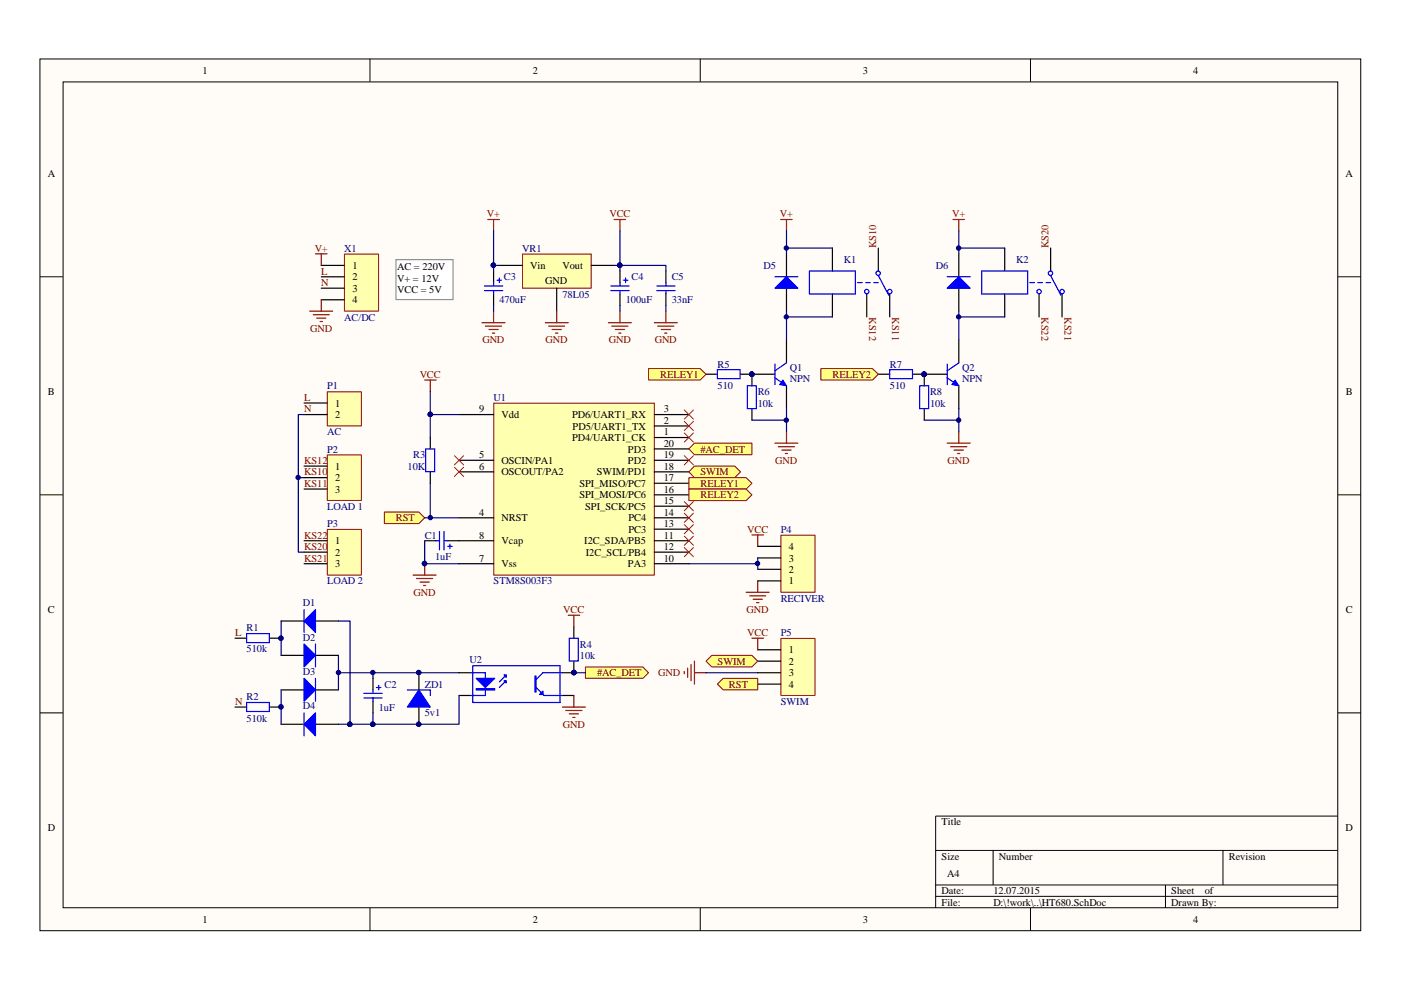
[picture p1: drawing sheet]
<svg xmlns="http://www.w3.org/2000/svg" width="297mm" height="210mm" viewBox="0 0 297 210" stroke-linecap="round" stroke-linejoin="round" font-family="sans-serif">
<path d="M8.5 12.5h280v184.8h-280z" fill="#fffcf8"/>
<path d="M8.5 12.5h280v184.8h-280z" fill="none" stroke="#000" stroke-width=".21"/>
<path d="M13.4 17.4h270.2v175.1h-270.2z" fill="#fffcf8"/>
<g fill="none" stroke="#000" stroke-width=".21">
<path d="M13.4 17.4h270.2v175.1h-270.2zM78.4 12.5v4.8M148.5 12.5v4.8M218.5 12.5v4.8M8.5 58.7h4.8M283.6 58.7h4.9M8.5 104.9h4.8M283.6 104.9h4.9M8.5 151.1h4.8M283.6 151.1h4.9M283.6 173h-85.2v19.5M78.4 192.5v4.9"/>
<path d="M148.5 192.5v4.9M198.4 180.3h85.2M198.4 187.6h85.2M198.4 190h85.2M210.6 180.3v7.3M218.5 192.5v4.9M247.1 187.6v4.9M259.3 180.3v7.3"/>
</g>
<path d="M104.7 85.5h34v36.4h-34z" fill="#ffffb0"/>
<path d="M104.7 85.5h34v36.4h-34z" fill="none" stroke="#800000" stroke-width=".21"/>
<g fill="none" stroke="#000" stroke-width=".25">
<path d="M104.6 57.5v2.4M131.4 57.5v2.4M141.2 57.5v2.4M166.8 53.8v4.9M176.5 52.6v4.9M186.2 52.6v4.9M104.6 62.3v2.5M131.4 62.3v2.5M141.2 62.3v2.5M149.7 79.3h2.4M157 79.3h7.3M159.4 79.3v2.5"/>
<path d="M166.8 61.1v4.9M166.8 72.1v4.8M176.5 62.3v4.9M183.8 62.3v4.9M188.6 62.3v4.9M91.2 92.8v2.4M97.3 87.9h7.3M97.3 97.6h7.3M138.7 92.8h7.3M138.7 90.3h7.3M138.7 87.9h7.3M138.7 97.6h7.3"/>
<path d="M138.7 95.2h7.3M159.4 86.7v2.4M166.8 81.8v4.9M90 114.7h2.5M91.2 100v2.5M94.9 114.7h9.7M97.3 109.8h7.3M97.3 100h7.3M97.3 119.5h7.3M138.7 109.8h7.3M138.7 100h7.3M138.7 119.5h7.3"/>
<path d="M138.7 114.7h7.3M138.7 117.1h7.3M138.7 112.2h7.3M138.7 107.3h7.3M138.7 104.9h7.3M138.7 102.5h7.3"/>
</g>
<g fill="none" stroke="#00f" stroke-width=".25">
<path d="M104.6 59.9v.7M105.4 59.4h.9M105.9 58.9v1M131.4 59.9v.7M132.2 59.4h.9M132.6 58.9v1M141.2 59.9v.7M164.3 58.7h4.9M171.6 57.5h9.8v4.8h-9.8zM181.8 59.9h1M183.6 59.9h.9M185.3 59.9h.9"/>
<path d="M186.2 58.4l2.2 4.2M102.7 60.6h3.9M102.7 61.6h3.9M104.6 61.6v.7M129.5 60.6h3.9M129.5 61.6h3.9M131.4 61.6v.7M139.2 60.6h3.9M139.2 61.6h3.9M141.2 61.6v.7M152.1 78.4h4.8v1.9h-4.8zM164.3 77.2v4.3"/>
<path d="M166.8 76.9l-2.5 1.7M90.3 95.2h1.9v4.8h-1.9zM158.5 81.8h1.9v4.8h-1.9zM164.3 80.1l2.5 1.7M92.5 114.7h.7M93.2 112.7v3.9M94.1 112.7v3.9M94.1 114.7h.8M94.9 115.8h1M95.4 115.4v.9"/>
<circle cx="186.2" cy="57.9" r=".46"/>
<circle cx="183.8" cy="61.8" r=".46"/>
<circle cx="188.6" cy="61.8" r=".46"/>
</g>
<g fill="none" stroke="#800000" stroke-width=".25">
<path d="M165.5 46.5h2.4M166.8 46.5v2.5M90 80.6h2.5M91.2 80.6v2.4M164.3 94h4.9M165 94.7h3.4M165.8 95.4h1.9M166.5 96.2h.5M166.8 91.5v2.5M90 119.5v2.4M87.6 121.9h4.9M88.3 122.7h3.4"/>
<path d="M89.1 123.4h1.9M89.8 124.1h.5"/>
</g>
<g fill="#000080" stroke="#000080" stroke-width=".21">
<circle cx="90" cy="119.5" r=".46"/>
<circle cx="159.4" cy="79.3" r=".46"/>
<circle cx="166.7" cy="67.2" r=".46"/>
<circle cx="91.2" cy="87.9" r=".46"/>
</g>
<path d="M166.8 66v6.1M166.8 67.2h9.7M91.2 83v4.9M166.8 86.7v4.8M90 114.7v4.8h7.3" fill="none" stroke="#000080" stroke-width=".25"/>
<g fill="none" stroke="#f00" stroke-width=".21">
<path d="M96.4 96.6l1.9 2M96.4 99.1l1.9 1.9M98.3 96.6l-1.9 2M98.3 99.1l-1.9 1.9M145.1 86.9l1.9 2M145.1 89.3l1.9 2M145.1 91.8l1.9 1.9M147 86.9l-1.9 2M147 89.3l-1.9 2M147 91.8l-1.9 1.9M145.1 106.4l1.9 1.9M145.1 108.8l1.9 2"/>
<path d="M145.1 111.2l1.9 2M145.1 113.7l1.9 1.9M145.1 116.1l1.9 1.9M147 106.4l-1.9 1.9M147 108.8l-1.9 2M147 111.2l-1.9 2M147 113.7l-1.9 1.9M147 116.1l-1.9 1.9"/>
</g>
<path d="M166 80.6l.8 1.2-1.5-.3z" fill-rule="evenodd" fill="#00f" stroke="#00f" stroke-width=".21"/>
<path d="M164.3 61.1l2.5-2.4 2.4 2.4z" fill-rule="evenodd" fill="#00f" stroke="#00f" stroke-width=".25"/>
<path d="M147.2 98.8h8.6l1.2 1.2-1.2 1.3h-8.6l-1.2-1.3z" fill-rule="evenodd" fill="#ffff80" stroke="#800000" stroke-width=".21"/>
<path d="M165.6 135.4h7.2v12.1h-7.2z" fill="#ffffb0"/>
<path d="M165.6 135.4h7.2v12.1h-7.2z" fill="none" stroke="#800000" stroke-width=".21"/>
<path d="M160.7 137.8h4.8M160.7 140.2h4.8M160.7 142.6h4.8M160.7 145h4.8" fill="none" stroke="#000" stroke-width=".25"/>
<path d="M159.4 135.3h2.5M160.7 135.3v2.5" fill="none" stroke="#800000" stroke-width=".25"/>
<path d="M150.9 139h8.5l1.3 1.2-1.3 1.2h-8.5l-1.2-1.2z" fill-rule="evenodd" fill="#ffff80" stroke="#800000" stroke-width=".21"/>
<path d="M145.1 142.4v.4M145.8 141.7v1.9M146.5 140.9v3.4M147.2 140.2v4.8M147.2 142.6h2.5" fill="none" stroke="#800000" stroke-width=".25"/>
<path d="M149.7 142.6h11" fill="none" stroke="#000080" stroke-width=".25"/>
<path d="M152.1 145l1.2-1.2h7.4v2.5h-7.4z" fill-rule="evenodd" fill="#ffff80" stroke="#800000" stroke-width=".21"/>
<path d="M203.3 66v6.1M203.3 67.2h9.7M97.3 87.9h-6.1v4.9M203.3 86.7v4.8" fill="none" stroke="#000080" stroke-width=".25"/>
<g fill="#000080" stroke="#000080" stroke-width=".21">
<circle cx="91.2" cy="87.9" r=".46"/>
<circle cx="195.9" cy="79.3" r=".46"/>
<circle cx="203.3" cy="67.2" r=".46"/>
</g>
<g fill="none" stroke="#800000" stroke-width=".25">
<path d="M202.1 46.5h2.4M203.3 46.5v2.5M200.8 94h4.9M201.5 94.7h3.5M202.3 95.4h2M203 96.2h.5M203.3 91.5v2.5M159.4 113.4h2.5M160.7 113.4v2.4M158.2 125.6h4.9M159 126.3h3.3M159.7 127.1h1.9"/>
<path d="M160.4 127.8h.5M160.7 123.2v2.4"/>
</g>
<g fill="none" stroke="#000" stroke-width=".25">
<path d="M203.3 53.8v4.9M213 52.6v4.9M222.8 52.6v4.9M186.2 79.3h2.4M193.5 79.3h7.3M196 79.3v2.5M203.3 61.1v4.9M203.3 72.1v4.8M213 62.3v4.9M220.3 62.3v4.9M225.2 62.3v4.9M196 86.7v2.4"/>
<path d="M203.3 81.8v4.9"/>
</g>
<g fill="none" stroke="#00f" stroke-width=".25">
<path d="M200.8 58.7h4.9M208.2 57.5h9.7v4.8h-9.7zM218.4 59.9h.9M220 59.9h1M221.8 59.9h1M222.8 58.4l2.1 4.2M188.6 78.4h4.9v1.9h-4.9zM200.8 77.2v4.3M203.3 76.9l-2.5 1.7M195 81.8h1.9v4.8h-1.9zM200.8 80.1l2.5 1.7"/>
<circle cx="222.7" cy="57.9" r=".46"/>
<circle cx="220.3" cy="61.8" r=".46"/>
<circle cx="225.2" cy="61.8" r=".46"/>
</g>
<path d="M202.5 80.6l.8 1.2-1.5-.3z" fill-rule="evenodd" fill="#00f" stroke="#00f" stroke-width=".21"/>
<path d="M200.8 61.1l2.5-2.4 2.4 2.4z" fill-rule="evenodd" fill="#00f" stroke="#00f" stroke-width=".25"/>
<g fill="#ffff80" stroke="#800000" stroke-width=".21">
<path d="M174 78.2h11l1.2 1.1-1.2 1.3h-11z" fill-rule="evenodd"/>
<path d="M137.5 78.2h11l1.2 1.1-1.2 1.3h-11z" fill-rule="evenodd"/>
<path d="M146 101.3h12.2l1.2 1.2-1.2 1.2h-12.2z" fill-rule="evenodd"/>
<path d="M146 103.7h12.2l1.2 1.2-1.2 1.2h-12.2z" fill-rule="evenodd"/>
</g>
<path d="M166.8 49v4.8M203.3 49v4.8M203.3 52.6h9.7M159.4 89.1h7.4M196 89.1h7.3M146 119.5h14.7" fill="none" stroke="#000080" stroke-width=".25"/>
<g fill="#000080" stroke="#000080" stroke-width=".21">
<circle cx="160.6" cy="119.5" r=".46"/>
<circle cx="203.2" cy="52.6" r=".46"/>
<circle cx="166.7" cy="89.1" r=".46"/>
<circle cx="203.2" cy="89.1" r=".46"/>
</g>
<path d="M165.6 113.5h7.2v12.1h-7.2z" fill="#ffffb0"/>
<path d="M165.6 113.5h7.2v12.1h-7.2z" fill="none" stroke="#800000" stroke-width=".21"/>
<path d="M160.7 118.3h4.8M160.7 115.8h4.8M160.7 123.2h4.8M160.7 120.7h4.8" fill="none" stroke="#000" stroke-width=".25"/>
<path d="M166.8 52.6h9.7M160.7 118.3v2.4" fill="none" stroke="#000080" stroke-width=".25"/>
<circle cx="166.7" cy="52.6" r=".46" fill="#000080" stroke="#000080" stroke-width=".21"/>
<path d="M69.4 83.1h7.2v7.2h-7.2z" fill="#ffffb0"/>
<path d="M69.4 83.1h7.2v7.2h-7.2z" fill="none" stroke="#800000" stroke-width=".21"/>
<path d="M64.5 85.4h4.8M64.5 87.9h4.8" fill="none" stroke="#000" stroke-width=".25"/>
<path d="M64.5 87.9h-1.3v29.2h1.3M63.2 101.3h1.3" fill="none" stroke="#000080" stroke-width=".25"/>
<circle cx="63.2" cy="101.2" r=".46" fill="#000080" stroke="#000080" stroke-width=".21"/>
<path d="M73.1 53.9h7.2v12.1h-7.2z" fill="#ffffb0"/>
<path d="M73 53.9h7.3v12.1h-7.3z" fill="none" stroke="#800000" stroke-width=".21"/>
<path d="M68.1 56.3h4.9M68.1 58.7h4.9M68.1 61.1h4.9M68.1 63.6h4.9" fill="none" stroke="#000" stroke-width=".25"/>
<path d="M66.9 53.8h2.4M68.1 53.8v2.5M65.7 66h4.8M66.4 66.7h3.4M67.1 67.5h2M67.9 68.2h.5M68.1 63.6v2.4" fill="none" stroke="#800000" stroke-width=".25"/>
<path d="M83.9 55h12.2v8.5h-12.2z" fill-rule="evenodd" fill="#fff" stroke="#918e91" stroke-width=".25"/>
<path d="M110.8 53.9h14.5v7.2h-14.5z" fill="#ffffb0"/>
<path d="M110.8 53.9h14.5v7.2h-14.5z" fill="none" stroke="#800000" stroke-width=".21"/>
<path d="M105.9 56.3h4.8M125.3 56.3h4.9M118 61.1v4.9" fill="none" stroke="#000" stroke-width=".25"/>
<g fill="none" stroke="#800000" stroke-width=".25">
<path d="M103.4 46.5h2.5M104.6 46.5v2.5M130.2 46.5h2.4M131.4 46.5v2.5M102.2 68.4h4.9M102.9 69.1h3.4M103.7 69.9h1.9M104.4 70.6h.5M104.6 66v2.4M115.6 68.4h4.9M116.3 69.1h3.4M117.1 69.9h1.9"/>
<path d="M117.8 70.6h.5M118 66v2.4M129 68.4h4.9M129.7 69.1h3.4M130.5 69.9h1.9M131.2 70.6h.5M131.4 66v2.4M138.7 68.4h4.9M139.4 69.1h3.5M140.2 69.9h2M140.9 70.6h.5M141.2 66v2.4"/>
</g>
<path d="M104.6 56.3v1.2M130.2 56.3h11v1.2M131.4 49v8.5M104.6 64.8v1.2M131.4 64.8v1.2M141.2 64.8v1.2" fill="none" stroke="#000080" stroke-width=".25"/>
<g fill="#000080" stroke="#000080" stroke-width=".21">
<circle cx="104.6" cy="56.2" r=".46"/>
<circle cx="131.4" cy="56.2" r=".46"/>
</g>
<path d="M81.5 108.6h7.3l1.2 1.2-1.2 1.2h-7.3z" fill-rule="evenodd" fill="#ffff80" stroke="#800000" stroke-width=".21"/>
<path d="M121.7 132.9v2.4M121.7 140.2v2.4" fill="none" stroke="#000" stroke-width=".25"/>
<circle cx="121.7" cy="142.6" r=".46" fill="#000080" stroke="#000080" stroke-width=".21"/>
<path d="M120.7 135.3h1.9v4.8h-1.9z" fill="none" stroke="#00f" stroke-width=".25"/>
<path d="M120.5 130.4h2.4M121.7 130.4v2.5" fill="none" stroke="#800000" stroke-width=".25"/>
<path d="M147.2 94h12.2v2.4h-12.2l-1.2-1.2z" fill-rule="evenodd" fill="#ffff80" stroke="#800000" stroke-width=".21"/>
<path d="M104.6 49v7.3h1.3M90 109.8h7.3M91.2 102.5v7.3" fill="none" stroke="#000080" stroke-width=".25"/>
<g fill="#000080" stroke="#000080" stroke-width=".21">
<circle cx="104.6" cy="56.2" r=".46"/>
<circle cx="91.2" cy="109.7" r=".46"/>
<circle cx="59.6" cy="135.3" r=".46"/>
<circle cx="59.6" cy="149.9" r=".46"/>
<circle cx="121.7" cy="142.6" r=".46"/>
</g>
<path d="M49.8 135.3h2.5M57.1 135.3h2.5M49.8 149.9h2.5M57.1 149.9h2.5M79.1 143.8v2.5M79.1 148.7v2.4M97.3 142.6h2.5M97.3 147.5h2.5M119.3 142.6h2.4M119.3 147.5h2.4" fill="none" stroke="#000" stroke-width=".25"/>
<g fill="none" stroke="#00f" stroke-width=".25">
<path d="M52.3 134.3h4.8v1.9h-4.8zM52.3 148.9h4.8v1.9h-4.8zM77.1 147h3.9M77.1 148h3.9M79.1 146.3v.7M79.1 148v.7M79.8 145.8h1M80.3 145.3v1M99.8 142.6h3.1v4.9h-3.1M100.2 141.2h18.5v7.7h-18.5zM107.3 144.3l-1.4 1.5M107.3 143.1l-1.4 1.5"/>
<path d="M113.7 145.8l1.7 1.7h3.9M119.3 142.6h-4.2l-1.4 1.5"/>
</g>
<g fill="#00f" stroke="#00f" stroke-width=".25">
<path d="M101 143.8h3.9l-2 2z" fill-rule="evenodd"/>
<path d="M101 146h3.9v.3h-3.9z" fill-rule="evenodd"/>
<path d="M106.8 143.1h.5v.5z" fill-rule="evenodd"/>
<path d="M106.8 144.3h.5v.5z" fill-rule="evenodd"/>
<path d="M113.4 143.4h.3v3.3h-.3z" fill-rule="evenodd"/>
<path d="M114.4 147.2l.7-.7v.7z" fill-rule="evenodd"/>
</g>
<path d="M119.3 149.9h4.8M120 150.6h3.4M120.7 151.4h1.9M121.5 152.1h.4M121.7 147.5v2.4" fill="none" stroke="#800000" stroke-width=".25"/>
<path d="M124.1 141.4h12.2l1.2 1.2-1.2 1.2h-12.2z" fill-rule="evenodd" fill="#ffff80" stroke="#800000" stroke-width=".21"/>
<path d="M59.6 131.7h4.9M59.6 139h4.9M66.9 131.7h4.9M66.9 139h4.9M59.6 153.6h4.9M59.6 146.3h4.9M66.9 153.6h4.9M66.9 146.3h4.9M88.8 142.6v3.7M88.8 149.9v3.7" fill="none" stroke="#000" stroke-width=".25"/>
<g fill="#00f" stroke="#00f" stroke-width=".25">
<path d="M66.9 129.3v4.8l-2.4-2.4z" fill-rule="evenodd"/>
<path d="M64.5 153.6l2.4-2.5v4.9z" fill-rule="evenodd"/>
<path d="M64.5 143.8l2.4 2.5-2.4 2.4z" fill-rule="evenodd"/>
<path d="M64.5 136.5l2.4 2.5-2.4 2.4z" fill-rule="evenodd"/>
<path d="M88.8 146.3l2.4 3.6h-4.8z" fill-rule="evenodd"/>
</g>
<path d="M64.5 129.3v4.8M66.9 136.5v4.9M64.5 151.1v4.9M66.9 143.8v4.9M86.4 146.3h4.8v1.2" fill="none" stroke="#00f" stroke-width=".25"/>
<path d="M59.6 131.7v7.3M71.8 131.7h2.4v21.9M71.8 139v7.3M59.6 146.3v7.3M71.8 153.6h7.3M71.8 142.6h25.5M79.1 142.6v1.2M79.1 151.1v2.5M97.3 147.5v6.1h-18.2M121.7 142.6h2.4" fill="none" stroke="#000080" stroke-width=".25"/>
<g fill="#000080" stroke="#000080" stroke-width=".21">
<circle cx="79" cy="142.6" r=".46"/>
<circle cx="74.2" cy="153.6" r=".46"/>
<circle cx="121.7" cy="142.6" r=".46"/>
<circle cx="88.8" cy="142.6" r=".46"/>
<circle cx="88.8" cy="153.6" r=".46"/>
<circle cx="71.8" cy="142.6" r=".46"/>
<circle cx="79" cy="153.6" r=".46"/>
</g>
<path d="M145.1 96.6l1.9 2M147 96.6l-1.9 2" fill="none" stroke="#f00" stroke-width=".21"/>
<path d="M69.4 112.3h7.2v9.6h-7.2z" fill="#ffffb0"/>
<path d="M69.4 112.2h7.2v9.7h-7.2z" fill="none" stroke="#800000" stroke-width=".21"/>
<path d="M64.5 114.7h4.8M64.5 117.1h4.8M64.5 119.5h4.8" fill="none" stroke="#000" stroke-width=".25"/>
<path d="M69.4 96.5h7.2v9.6h-7.2z" fill="#ffffb0"/>
<path d="M69.4 96.4h7.2v9.7h-7.2z" fill="none" stroke="#800000" stroke-width=".21"/>
<path d="M64.5 98.8h4.8M64.5 101.3h4.8M64.5 103.7h4.8" fill="none" stroke="#000" stroke-width=".25"/>
<g font-size="2.2">
<text x="42.9" y="15.7">1</text>
<text x="112.9" y="15.7">2</text>
<text x="183" y="15.7">3</text>
<text x="252.9" y="15.7">4</text>
<text x="10.1" y="37.6">A</text>
<text x="285.3" y="37.6">A</text>
<text x="74.7" y="57">1</text>
<text x="74.7" y="59.5">2</text>
<text x="84.2" y="57.2">AC = 220V</text>
<text x="84.2" y="59.7">V+ = 12V</text>
<text x="112.4" y="57">Vin</text>
<text x="119.3" y="57">Vout</text>
<text x="74.7" y="61.9">3</text>
<text x="74.7" y="64.3">4</text>
<text x="84.2" y="62.1">VCC = 5V</text>
<text x="115.6" y="60.2">GND</text>
<text x="10.2" y="83.8">B</text>
<text x="285.3" y="83.8">B</text>
<text x="71" y="86.2">1</text>
<text x="71" y="88.7">2</text>
<text x="101.6" y="87.4">9</text>
<text x="106.3" y="88.7">Vdd</text>
<text x="121.3" y="88.7">PD6/UART1_RX</text>
<text x="140.7" y="89.8">2</text>
<text x="140.7" y="87.4">3</text>
<text x="121.3" y="93.5">PD4/UART1_CK</text>
<text x="121.4" y="91.1">PD5/UART1_TX</text>
<text x="133.1" y="95.9">PD3</text>
<text x="140.7" y="92.3">1</text>
<text x="140.7" y="94.7">20</text>
<text x="71" y="99.6">1</text>
<text x="101.6" y="97.2">5</text>
<text x="101.6" y="99.6">6</text>
<text x="106.3" y="98.4">OSCIN/PA1</text>
<text x="106.3" y="100.8">OSCOUT/PA2</text>
<text x="126.5" y="100.8">SWIM/PD1</text>
<text x="133.1" y="98.4">PD2</text>
<text x="140.7" y="99.6">18</text>
<text x="140.7" y="97.2">19</text>
<text x="71" y="102">2</text>
<text x="71" y="104.5">3</text>
<text x="122.9" y="105.7">SPI_MOSI/PC6</text>
<text x="122.9" y="103.2">SPI_MISO/PC7</text>
<text x="140.7" y="106.9">15</text>
<text x="140.7" y="104.5">16</text>
<text x="140.7" y="102">17</text>
<text x="101.6" y="109.3">4</text>
<text x="106.3" y="110.5">NRST</text>
<text x="124.1" y="108.1">SPI_SCK/PC5</text>
<text x="133.3" y="113">PC3</text>
<text x="133.3" y="110.5">PC4</text>
<text x="140.7" y="111.7">13</text>
<text x="140.7" y="109.3">14</text>
<text x="71" y="115.4">1</text>
<text x="71" y="117.8">2</text>
<text x="101.6" y="119.1">7</text>
<text x="101.6" y="114.2">8</text>
<text x="106.3" y="115.4">Vcap</text>
<text x="123.9" y="115.4">I2C_SDA/PB5</text>
<text x="124.2" y="117.8">I2C_SCL/PB4</text>
<text x="140.7" y="116.6">12</text>
<text x="140.7" y="119.1">10</text>
<text x="140.7" y="114.2">11</text>
<text x="167.3" y="119.1">3</text>
<text x="167.3" y="116.6">4</text>
<text x="71" y="120.3">3</text>
<text x="106.3" y="120.3">Vss</text>
<text x="133.1" y="120.3">PA3</text>
<text x="167.3" y="123.9">1</text>
<text x="167.3" y="121.5">2</text>
<text x="10.2" y="130">C</text>
<text x="285.3" y="130">C</text>
<text x="167.3" y="138.5">1</text>
<text x="167.3" y="140.9">2</text>
<text x="167.3" y="143.4">3</text>
<text x="167.3" y="145.8">4</text>
<text x="10.1" y="176.2">D</text>
<text x="199.6" y="175">Title</text>
<text x="285.3" y="176.2">D</text>
<text x="199.6" y="182.3">Size</text>
<text x="200.8" y="185.9">A4</text>
<text x="211.8" y="182.3">Number</text>
<text x="260.5" y="182.3">Revision</text>
<text x="199.6" y="189.6">Date:</text>
<text x="210.6" y="189.6">12.07.2015</text>
<text x="248.3" y="189.6">Sheet</text>
<text x="255.4" y="189.6">of</text>
<text x="42.9" y="195.7">1</text>
<text x="112.9" y="195.7">2</text>
<text x="183" y="195.7">3</text>
<text x="199.6" y="192">File:</text>
<text x="210.6" y="192">D:\!work\..\HT680.SchDoc</text>
<text x="248.3" y="192">Drawn By:</text>
<text x="252.9" y="195.7">4</text>
</g>
<g font-size="2.2" fill="#800000">
<text x="103.3" y="46.1">V+</text>
<text x="129.2" y="46.1">VCC</text>
<text x="165.4" y="46.1">V+</text>
<text x="201.9" y="46.1">V+</text>
<text x="66.7" y="53.4">V+</text>
<text x="185.8" y="52.6" transform="rotate(-90 185.8 52.6)">KS10</text>
<text x="222.3" y="52.6" transform="rotate(-90 222.3 52.6)">KS20</text>
<text x="68.1" y="58.2">L</text>
<text x="68.1" y="60.7">N</text>
<text x="65.7" y="70.4">GND</text>
<text x="184.3" y="67.2" transform="rotate(90 184.3 67.2)">KS12</text>
<text x="189.1" y="67.2" transform="rotate(90 189.1 67.2)">KS11</text>
<text x="220.8" y="67.2" transform="rotate(90 220.8 67.2)">KS22</text>
<text x="225.7" y="67.2" transform="rotate(90 225.7 67.2)">KS21</text>
<text x="102.3" y="72.8">GND</text>
<text x="115.7" y="72.8">GND</text>
<text x="129.1" y="72.8">GND</text>
<text x="138.8" y="72.8">GND</text>
<text x="89" y="80.1">VCC</text>
<text x="140" y="80.1">RELEY1</text>
<text x="176.5" y="80.1">RELEY2</text>
<text x="64.5" y="87.4">N</text>
<text x="64.5" y="85">L</text>
<text x="148.5" y="95.9">#AC_DET</text>
<text x="64.5" y="100.8">KS10</text>
<text x="64.5" y="98.4">KS12</text>
<text x="148.5" y="100.8">SWIM</text>
<text x="164.4" y="98.4">GND</text>
<text x="200.9" y="98.4">GND</text>
<text x="64.5" y="103.2">KS11</text>
<text x="148.5" y="103.2">RELEY1</text>
<text x="148.5" y="105.7">RELEY2</text>
<text x="83.9" y="110.5">RST</text>
<text x="158.4" y="113">VCC</text>
<text x="64.5" y="119.1">KS21</text>
<text x="64.5" y="116.6">KS20</text>
<text x="64.5" y="114.2">KS22</text>
<text x="87.7" y="126.3">GND</text>
<text x="119.4" y="130">VCC</text>
<text x="158.3" y="130">GND</text>
<text x="49.9" y="134.8">L</text>
<text x="158.4" y="134.8">VCC</text>
<text x="126.6" y="143.4">#AC_DET</text>
<text x="139.6" y="143.4">GND</text>
<text x="152.1" y="140.9">SWIM</text>
<text x="49.9" y="149.5">N</text>
<text x="154.6" y="145.8">RST</text>
<text x="119.3" y="154.3">GND</text>
</g>
<g font-size="2.2" fill="#000080">
<text x="73" y="53.4">X1</text>
<text x="110.7" y="53.4">VR1</text>
<text x="106.8" y="59.5">C3</text>
<text x="133.9" y="59.5">C4</text>
<text x="142.4" y="59.5">C5</text>
<text x="161.9" y="57">D5</text>
<text x="178.9" y="55.8">K1</text>
<text x="198.4" y="57">D6</text>
<text x="215.5" y="55.8">K2</text>
<text x="105.9" y="64.3">470uF</text>
<text x="119.3" y="63.1">78L05</text>
<text x="132.7" y="64.3">100uF</text>
<text x="142.4" y="64.3">33nF</text>
<text x="73" y="68">AC/DC</text>
<text x="152.1" y="77.9">R5</text>
<text x="188.7" y="77.9">R7</text>
<text x="69.3" y="82.6">P1</text>
<text x="152.1" y="82.6">510</text>
<text x="160.7" y="83.8">R6</text>
<text x="167.5" y="78.7">Q1</text>
<text x="167.5" y="81.1">NPN</text>
<text x="188.7" y="82.6">510</text>
<text x="197.2" y="83.8">R8</text>
<text x="204" y="78.7">Q2</text>
<text x="204" y="81.1">NPN</text>
<text x="104.6" y="85">U1</text>
<text x="160.7" y="86.2">10k</text>
<text x="197.2" y="86.2">10k</text>
<text x="69.3" y="92.3">AC</text>
<text x="69.3" y="95.9">P2</text>
<text x="86.4" y="99.6">10K</text>
<text x="87.6" y="97.2">R3</text>
<text x="69.3" y="111.7">P3</text>
<text x="69.3" y="108.1">LOAD 1</text>
<text x="165.5" y="113">P4</text>
<text x="90" y="114.2">C1</text>
<text x="92.2" y="118.8">1uF</text>
<text x="69.3" y="123.9">LOAD 2</text>
<text x="104.6" y="123.9">STM8S003F3</text>
<text x="64.2" y="128.5">D1</text>
<text x="165.5" y="127.6">RECIVER</text>
<text x="52.3" y="133.9">R1</text>
<text x="64.2" y="135.8">D2</text>
<text x="122.9" y="137.3">R4</text>
<text x="165.5" y="134.8">P5</text>
<text x="52.3" y="138.3">510k</text>
<text x="64.2" y="143.1">D3</text>
<text x="99.5" y="140.5">U2</text>
<text x="122.9" y="139.7">10k</text>
<text x="52.3" y="148.5">R2</text>
<text x="81.5" y="145.8">C2</text>
<text x="90" y="145.8">ZD1</text>
<text x="165.5" y="149.5">SWIM</text>
<text x="52.3" y="153.1">510k</text>
<text x="64.2" y="150.4">D4</text>
<text x="80.3" y="150.7">1uF</text>
<text x="90" y="151.9">5v1</text>
</g>
</svg>
